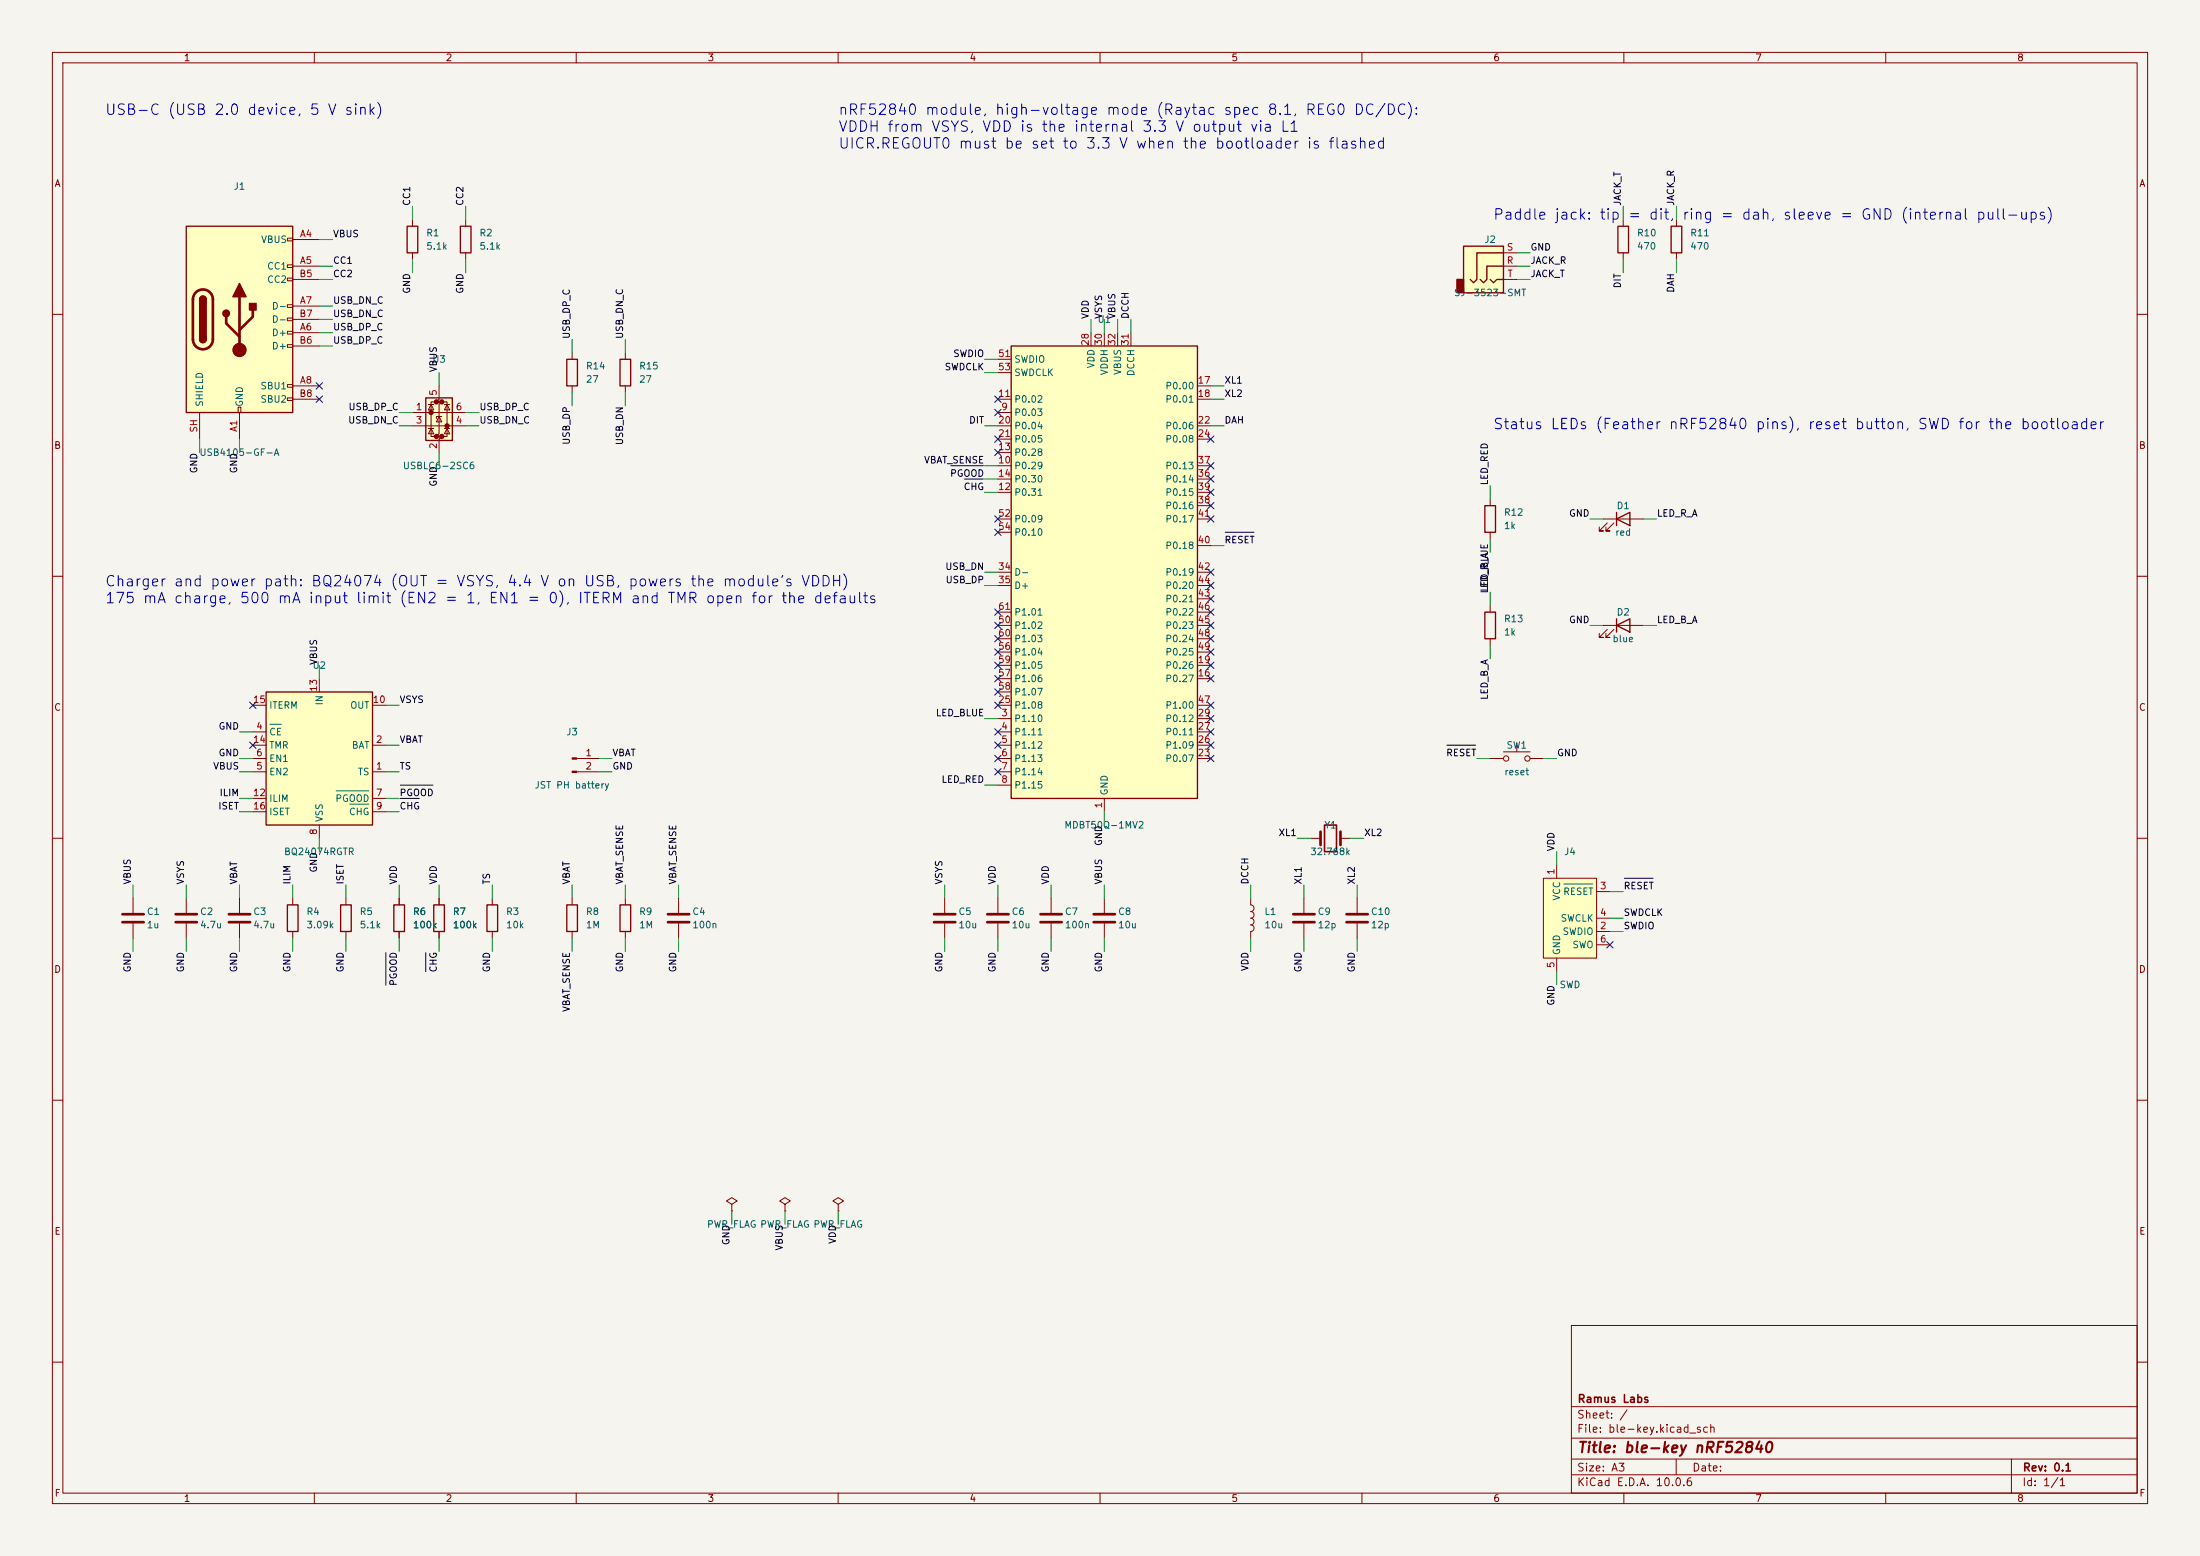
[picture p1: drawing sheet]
<svg xmlns="http://www.w3.org/2000/svg" width="420mm" height="297mm" viewBox="0 0 420 297" stroke-linecap="round" stroke-linejoin="round" font-family="sans-serif">
<path d="M0 0h420v297h-420z" fill="#f5f4ef" stroke="#f5f4ef" stroke-width=".19"/>
<g fill="none" stroke="#840000" stroke-width=".19">
<path d="M10 10h400v277h-400zM12 12h396v273h-396zM60 10v2M110 10v2M160 10v2M210 10v2M260 10v2M310 10v2M360 10v2M10 60h2M408 60h2M10 110h2"/>
<path d="M408 110h2M10 160h2M408 160h2M35.6 171.5v2.7M35.6 176.3v2.8M45.7 171.5v2.7M45.7 176.3v2.8M210.8 171.5v2.7M210.8 176.3v2.8M10 210h2M408 210h2M300 253h108v32h-108z"/>
<path d="M10 260h2M300 278.5h108M300 274.5h108M300 268.5h108M320 278.5v3M384 278.5v6.5M408 260h2M60 285v2M110 285v2M160 285v2M210 285v2M260 285v2"/>
<path d="M300 281.5h108M310 285v2M360 285v2"/>
</g>
<path d="M33.5 174.5h4.1M33.5 176h4.1M43.7 174.5h4.1M43.7 176h4.1M208.8 174.5h4.1M208.8 176h4.1" fill="none" stroke="#840000" stroke-width=".51"/>
<path d="M193 66h35.6v86.4h-35.6z" fill="#ffffc2"/>
<path d="M193 66h35.6v86.4h-35.6zM283.5 96.5h2v5.1h-2zM283.5 116.8h2v5.1h-2z" fill="none" stroke="#840000" stroke-width=".25"/>
<g fill="none" stroke="#840000" stroke-width=".19">
<path d="M190.5 78.7h2.5M190.5 76.2h2.5M190.5 68.6h2.5M190.5 71.1h2.5M208.3 63.5v2.5M210.8 63.5v2.5M213.4 63.5v2.5M215.9 63.5v2.5M228.6 76.2h2.5M228.6 73.7h2.5M190.5 88.9h2.5M190.5 94h2.5"/>
<path d="M190.5 86.4h2.5M190.5 91.4h2.5M190.5 81.3h2.5M190.5 83.8h2.5M190.5 99.1h2.5M228.6 88.9h2.5M228.6 94h2.5M228.6 91.4h2.5M228.6 81.3h2.5M228.6 83.8h2.5M228.6 96.5h2.5M228.6 99.1h2.5"/>
<path d="M284.5 95.3v1.2M190.5 109.2h2.5M190.5 111.8h2.5M190.5 119.4h2.5M190.5 116.8h2.5M190.5 101.6h2.5M228.6 109.2h2.5M228.6 111.8h2.5M228.6 104.1h2.5M228.6 114.3h2.5M228.6 119.4h2.5M228.6 116.8h2.5"/>
<path d="M284.5 101.6v1.3M284.5 115.6v1.2M190.5 137.2h2.5M190.5 139.7h2.5M190.5 129.5h2.5M190.5 127h2.5M190.5 134.6h2.5M190.5 121.9h2.5M190.5 124.5h2.5M190.5 132.1h2.5M228.6 137.2h2.5M228.6 139.7h2.5"/>
<path d="M228.6 129.5h2.5M228.6 127h2.5M228.6 134.6h2.5M228.6 121.9h2.5M228.6 124.5h2.5M284.5 121.9v1.3M190.5 142.2h2.5M190.5 144.8h2.5M190.5 147.3h2.5M190.5 149.9h2.5M210.8 152.4v2.5M228.6 142.2h2.5"/>
<path d="M228.6 144.8h2.5M129.5 171.5v2.7M129.5 176.3v2.8M139.7 229.9l1-.7-1-.6-1 .6 1 .7v1.2M139.7 231.1h.1M149.9 229.9l1-.7-1-.6-1.1 .6 1.1 .7v1.2M149.9 231.1h.1M160 229.9l1-.7-1-.6-1 .6 1 .7v1.2M160 231.1h.1"/>
</g>
<path d="M127.5 174.5h4.1M127.5 176h4.1" fill="none" stroke="#840000" stroke-width=".51"/>
<path d="M35.6 43.2h20.3v35.5h-20.3z" fill="#ffffc2"/>
<g fill="none" stroke="#840000" stroke-width=".19">
<path d="M54.9 45.5h1v.5h-1zM54.9 50.5h1v.6h-1zM54.9 53.1h1v.5h-1zM54.9 58.2h1v.5h-1zM55.9 45.7h5.1M55.9 50.8h5.1M55.9 58.4h5.1M55.9 53.3h5.1M38.1 78.7v5.1M45.5 77.7h.5v1h-.5zM45.7 78.7v5.1M54.9 60.7h1v.5h-1z"/>
<path d="M54.9 63.2h1v.6h-1zM54.9 65.8h1v.5h-1zM54.9 73.4h1v.5h-1zM54.9 75.9h1v.6h-1zM55.9 63.5h5.1M55.9 73.7h5.1M55.9 66h5.1M55.9 61h5.1M55.9 76.2h5.1M306.1 99.1h7.6M306.8 99.8l-1.5 1.5h.8h-.8v-.7M308.1 99.8l-1.5 1.5h.7h-.7v-.7"/>
<path d="M306.1 119.4h7.6M306.8 120.1l-1.5 1.6h.8h-.8v-.8M308.1 120.1l-1.5 1.6h.7h-.7v-.8M83.8 171.5v1.2M83.8 177.8v1.3M94 171.5v1.2M94 177.8v1.3M109.2 171.5v1.2M109.2 177.8v1.3M119.4 171.5v1.2M119.4 177.8v1.3M238.8 171.5v1.2a.64 .64 0 0 1 .6 .7 .64 .64 0 0 1-.6 .6 .64 .64 0 0 1 .6 .6 .64 .64 0 0 1-.6 .7 .64 .64 0 0 1 .6 .6 .64 .64 0 0 1-.6 .6 .64 .64 0 0 1 .6 .7 .64 .64 0 0 1-.6 .6"/>
<path d="M238.8 177.8v1.3M248.9 171.5v2.7M248.9 176.3v2.8M250.2 160h1.9M255.9 160h1.9"/>
</g>
<path d="M35.6 43.2h20.3v35.5h-20.3zM38.1 57.2a.64 .64 0 0 1 .6-.7 .64 .64 0 0 1 .7 .7M38.1 64.8a.64 .64 0 0 0 .6 .6 .64 .64 0 0 0 .7-.6M308.6 99.1l2.5-1.3v2.5zM308.6 97.8v2.5M308.6 119.4l2.5-1.3v2.6zM308.6 118.1v2.6M82.8 172.7h2v5.1h-2zM93 172.7h2v5.1h-2zM108.2 172.7h2v5.1h-2zM118.4 172.7h2v5.1h-2z" fill="none" stroke="#840000" stroke-width=".25"/>
<path d="M37.4 55.8a1.9 1.9 0 0 1 2.1-.4 1.9 1.9 0 0 1 1.1 1.8v7.6a1.91 1.91 0 0 1-1.9 1.9 1.91 1.91 0 0 1-1.9-1.9v-7.8l.2-.6zM45.7 56.6v10.2M48.3 59.2v1.3l-2.6 2.5M43.2 60.5v1.2l2.5 2.6M252.1 158.8v2.5M255.9 158.8v2.5M246.9 174.5h4.1M246.9 176h4.1" fill="none" stroke="#840000" stroke-width=".51"/>
<g fill="#840000" stroke="#840000" stroke-width=".25">
<path d="M38.1 57.2h1.3v7.6h-1.3z"/>
<path d="M38.3 56.7a.64 .64 0 0 1 .7-.1 .64 .64 0 0 1 .4 .6h-1.3z"/>
<path d="M38.1 64.8h1.3a.64 .64 0 0 1-.7 .6 .64 .64 0 0 1-.6-.6z"/>
<path d="M45.7 54.1l1.3 2.5h-2.6z"/>
<path d="M47.6 57.9h1.3v1.3h-1.3z"/>
<circle cx="43.2" cy="59.8" r=".63"/>
</g>
<circle cx="45.7" cy="66.8" r="1.27" fill="#840000" stroke="#840000" stroke-width=".19"/>
<path d="M252.9 157.5h2.2v5.1h-2.2z" fill="none" stroke="#840000" stroke-width=".3"/>
<path d="M81.3 75.9h5.1v8.2h-5.1z" fill="#ffffc2"/>
<g fill="#840000" stroke="#840000" stroke-width=".51">
<circle cx="82.3" cy="78.7" r=".25"/>
<circle cx="83.3" cy="76.7" r=".25"/>
<circle cx="83.3" cy="83.3" r=".25"/>
<circle cx="84.3" cy="76.7" r=".25"/>
<circle cx="84.3" cy="83.3" r=".25"/>
<circle cx="85.3" cy="81.3" r=".25"/>
</g>
<g fill="none" stroke="#840000" stroke-width=".19">
<path d="M78.7 41.9v1.3M78.7 48.3v1.2M88.9 41.9v1.3M88.9 48.3v1.2M320 41.9v1.3M320 48.3v1.2M78.7 78.7h10.2M81.8 77.2h1M82.3 77.2l.5 1h-1zM83.3 76.7h-1v6.6h1M83.8 73.7v2.5l-.5 .5h1l-.5 .5v5.6l-.5 .5h1l-.5 .5v2.6M83.8 79.5l.5 1h-1z"/>
<path d="M84.3 79.5h-1v.4M84.3 76.7h1v6.6h-1M84.8 77.2h1.1M85.3 77.2l.6 1h-1.1zM78.7 81.3h10.2M81.8 81.8h1M82.3 81.8l.5 1h-1zM84.8 81.8h1.1M85.3 81.8l.6 1h-1.1zM284.5 144.8h2.5M287 143.5h5.1M289.6 141.7v1.8"/>
<path d="M292.1 144.8h2.5M55.9 171.5v1.2M55.9 177.8v1.3M66 171.5v1.2M66 177.8v1.3M76.2 171.5v1.2M76.2 177.8v1.3M259.1 171.5v2.7M259.1 176.3v2.8"/>
<circle cx="287.5" cy="144.8" r=".51"/>
<circle cx="291.6" cy="144.8" r=".51"/>
</g>
<path d="M77.7 43.2h2.1v5.1h-2.1zM87.9 43.2h2v5.1h-2zM319 43.2h2.1v5.1h-2.1zM81.3 75.9h5.1v8.2h-5.1zM54.9 172.7h2v5.1h-2zM65 172.7h2.1v5.1h-2.1zM75.2 172.7h2v5.1h-2z" fill="none" stroke="#840000" stroke-width=".25"/>
<path d="M257 174.5h4.1M257 176h4.1" fill="none" stroke="#840000" stroke-width=".51"/>
<path d="M50.8 132.1h20.3v25.4h-20.3z" fill="#ffffc2"/>
<path d="M308.9 43.2h2v5.1h-2zM50.8 132.1h20.3v25.4h-20.3z" fill="none" stroke="#840000" stroke-width=".25"/>
<g fill="none" stroke="#840000" stroke-width=".19">
<path d="M309.9 41.9v1.3M309.9 48.3v1.2M48.3 139.7h2.5M48.3 134.6h2.5M61 129.5v2.6M71.1 134.6h2.6M48.3 147.3h2.5M48.3 142.2h2.5M48.3 144.8h2.5M48.3 152.4h2.5M48.3 154.9h2.5M61 157.5v2.5"/>
<path d="M71.1 147.3h2.6M71.1 142.2h2.6M71.1 152.4h2.6M71.1 154.9h2.6"/>
</g>
<path d="M51.5 138.3h2.2M64.2 151h6.2M66.8 153.5h3.6" fill="none" stroke="#006464" stroke-width=".19"/>
<path d="M294.6 167.6h10.2v15.3h-10.2z" fill="#ffffc2"/>
<path d="M294.6 167.6h10.2v15.3h-10.2zM297.2 165.1v2.5M304.8 177.8h2.5M304.8 170.2h2.5M304.8 175.3h2.5M297.2 182.9v2.5M304.8 180.3h2.5" fill="none" stroke="#840000" stroke-width=".19"/>
<path d="M298.6 168.7h5.5" fill="none" stroke="#006464" stroke-width=".19"/>
<path d="M279.4 47h7.6v8.9h-7.6z" fill="#ffffc2"/>
<path d="M278.1 53.3h1.3v2.6h-1.3z" fill="#840000" stroke="#840000" stroke-width=".25"/>
<path d="M279.4 47h7.6v8.9h-7.6zM284.5 53.3l.6 .7 .6-.7h1.3M287 50.8h-3.2v2.5l-.6 .7-.6-.7M287 48.3h-5.1v5l-.6 .7-.6-.7M108.2 68.6h2v5.1h-2zM118.4 68.6h2v5.1h-2z" fill="none" stroke="#840000" stroke-width=".25"/>
<g fill="none" stroke="#840000" stroke-width=".19">
<path d="M287 50.8h2.6M287 48.3h2.6M287 53.3h2.6M109.2 67.3v1.3M109.2 73.7v1.2M119.4 67.3v1.3M119.4 73.7v1.2M110.1 144.8h4.2M110.1 147.3h4.2M25.4 171.5v2.7M25.4 176.3v2.8M76.2 171.5v1.2"/>
<path d="M76.2 177.8v1.3M83.8 171.5v1.2M83.8 177.8v1.3M180.3 171.5v2.7M180.3 176.3v2.8M190.5 171.5v2.7M190.5 176.3v2.8M200.7 171.5v2.7M200.7 176.3v2.8"/>
</g>
<path d="M23.4 174.5h4M23.4 176h4M178.3 174.5h4.1M178.3 176h4.1M188.5 174.5h4M188.5 176h4M198.6 174.5h4.1M198.6 176h4.1" fill="none" stroke="#840000" stroke-width=".51"/>
<g fill="#840000" stroke="#840000" stroke-width=".19">
<path d="M109.2 144.7h.9v.2h-.9z"/>
<path d="M109.2 147.2h.9v.2h-.9z"/>
</g>
<path d="M181.5 88.9h6.2M184.1 91.4h3.6M233.9 101.6h5.5M76.4 149.9h6.2M76.4 152.4h3.6M276.2 142.2h5.5M310.1 167.6h5.5M73.7 181.8v6.3M81.3 181.8v3.7" fill="none" stroke="#0f0f0f" stroke-width=".19"/>
<g fill="none" stroke="#009600" stroke-width=".19">
<path d="M78.7 39.4v2.5M88.9 39.4v2.5M309.9 39.4v2.5M320 39.4v2.5M61 45.7h2.5M61 50.8h2.5M61 58.4h2.5M61 53.3h2.5M78.7 49.5v2.6M88.9 49.5v2.6M289.6 50.8h2.5M289.6 53.3h2.5"/>
<path d="M289.6 48.3h2.5M309.9 49.5v2.6M320 49.5v2.6M61 63.5h2.5M61 61h2.5M61 66h2.5M76.2 78.7h2.5M83.8 71.1v2.6M88.9 78.7h2.5M109.2 64.8v2.5M109.2 74.9v2.6M119.4 64.8v2.5"/>
<path d="M119.4 74.9v2.6M188 68.6h2.5M188 71.1h2.5M208.3 61v2.5M210.8 61v2.5M213.4 61v2.5M215.9 61v2.5M231.1 73.7h2.6M231.1 76.2h2.6M38.1 83.8v2.6M45.7 83.8v2.6M76.2 81.3h2.5"/>
<path d="M83.8 86.4v2.5M88.9 81.3h2.5M188 81.3h2.5M188 88.9h2.5M188 94h2.5M188 91.4h2.5M231.1 81.3h2.6M284.5 92.7v2.6M303.5 99.1h2.6M313.7 99.1h2.5M188 109.2h2.5M188 111.8h2.5"/>
<path d="M231.1 104.1h2.6M284.5 102.9v2.5M284.5 113v2.6M303.5 119.4h2.6M313.7 119.4h2.5M45.7 139.7h2.6M61 127v2.5M73.7 134.6h2.5M188 137.2h2.5M284.5 123.2v2.5M45.7 147.3h2.6M45.7 144.8h2.6"/>
<path d="M45.7 152.4h2.6M45.7 154.9h2.6M73.7 147.3h2.5M73.7 142.2h2.5M73.7 152.4h2.5M73.7 154.9h2.5M114.3 147.3h2.5M114.3 144.8h2.5M188 149.9h2.5M210.8 154.9v2.6M281.9 144.8h2.6M294.6 144.8h2.6"/>
<path d="M25.4 168.9v2.6M25.4 179.1v2.5M35.6 168.9v2.6M35.6 179.1v2.5M45.7 168.9v2.6M45.7 179.1v2.5M55.9 168.9v2.6M55.9 179.1v2.5M61 160v2.6M66 168.9v2.6M66 179.1v2.5M76.2 168.9v2.6"/>
<path d="M76.2 179.1v2.5M83.8 168.9v2.6M83.8 179.1v2.5M94 168.9v2.6M94 179.1v2.5M109.2 168.9v2.6M109.2 179.1v2.5M119.4 168.9v2.6M119.4 179.1v2.5M129.5 168.9v2.6M129.5 179.1v2.5M180.3 168.9v2.6"/>
<path d="M180.3 179.1v2.5M190.5 168.9v2.6M190.5 179.1v2.5M200.7 168.9v2.6M200.7 179.1v2.5M210.8 168.9v2.6M210.8 179.1v2.5M238.8 168.9v2.6M238.8 179.1v2.5M247.6 160h2.6M248.9 168.9v2.6M248.9 179.1v2.5"/>
<path d="M257.8 160h2.5M259.1 168.9v2.6M259.1 179.1v2.5M297.2 162.6v2.5M307.3 170.2h2.6M307.3 177.8h2.6M307.3 175.3h2.6M297.2 185.4v2.6M139.7 231.1v2.6M149.9 231.1v2.6M160 231.1v2.6"/>
</g>
<g fill="none" stroke="#000084" stroke-width=".19">
<path d="M60.4 73.1l1.2 1.2M60.4 75.6l1.2 1.2M61.6 73.1l-1.2 1.2M61.6 75.6l-1.2 1.2M189.9 75.6l1.2 1.2M189.9 78.1l1.2 1.2M191.1 75.6l-1.2 1.2M191.1 78.1l-1.2 1.2M189.9 98.5l1.2 1.2M189.9 83.2l1.2 1.2M189.9 85.8l1.2 1.2M191.1 98.5l-1.2 1.2"/>
<path d="M191.1 83.2l-1.2 1.2M191.1 85.8l-1.2 1.2M230.5 98.5l1.2 1.2M230.5 93.4l1.2 1.2M230.5 95.9l1.2 1.2M230.5 88.3l1.2 1.2M230.5 90.8l1.2 1.2M230.5 83.2l1.2 1.2M231.7 93.4l-1.2 1.2M231.7 98.5l-1.2 1.2M231.7 95.9l-1.2 1.2M231.7 88.3l-1.2 1.2"/>
<path d="M231.7 90.8l-1.2 1.2M231.7 83.2l-1.2 1.2M189.9 101l1.2 1.2M189.9 116.2l1.2 1.2M189.9 118.8l1.2 1.2M191.1 101l-1.2 1.2M191.1 116.2l-1.2 1.2M191.1 118.8l-1.2 1.2M230.5 116.2l1.2 1.2M230.5 118.8l1.2 1.2M230.5 111.2l1.2 1.2M230.5 113.7l1.2 1.2"/>
<path d="M230.5 108.6l1.2 1.2M231.7 116.2l-1.2 1.2M231.7 118.8l-1.2 1.2M231.7 111.2l-1.2 1.2M231.7 113.7l-1.2 1.2M231.7 108.6l-1.2 1.2M47.7 134l1.2 1.2M48.9 134l-1.2 1.2M189.9 134l1.2 1.2M189.9 139.1l1.2 1.2M189.9 121.3l1.2 1.2M189.9 126.4l1.2 1.2"/>
<path d="M189.9 123.9l1.2 1.2M189.9 131.5l1.2 1.2M189.9 128.9l1.2 1.2M191.1 134l-1.2 1.2M191.1 139.1l-1.2 1.2M191.1 128.9l-1.2 1.2M191.1 131.5l-1.2 1.2M191.1 123.9l-1.2 1.2M191.1 121.3l-1.2 1.2M191.1 126.4l-1.2 1.2M230.5 136.6l1.2 1.2M230.5 139.1l1.2 1.2"/>
<path d="M230.5 123.9l1.2 1.2M230.5 121.3l1.2 1.2M230.5 126.4l1.2 1.2M230.5 128.9l1.2 1.2M230.5 134l1.2 1.2M231.7 136.6l-1.2 1.2M231.7 139.1l-1.2 1.2M231.7 123.9l-1.2 1.2M231.7 121.3l-1.2 1.2M231.7 126.4l-1.2 1.2M231.7 128.9l-1.2 1.2M231.7 134l-1.2 1.2"/>
<path d="M47.7 141.6l1.2 1.2M48.9 141.6l-1.2 1.2M189.9 146.7l1.2 1.2M189.9 141.6l1.2 1.2M189.9 144.2l1.2 1.2M191.1 146.7l-1.2 1.2M191.1 141.6l-1.2 1.2M191.1 144.2l-1.2 1.2M230.5 141.6l1.2 1.2M230.5 144.2l1.2 1.2M231.7 141.6l-1.2 1.2M231.7 144.2l-1.2 1.2"/>
<path d="M306.7 179.7l1.2 1.2M307.9 179.7l-1.2 1.2"/>
</g>
<g font-size="2" fill="#0000c2">
<text x="19.9" y="22.4">USB-C (USB 2.0 device, 5 V sink)</text>
<text x="159.9" y="22.4">nRF52840 module, high-voltage mode (Raytac spec 8.1, REG0 DC/DC):</text>
<text x="159.9" y="25.7">VDDH from VSYS, VDD is the internal 3.3 V output via L1</text>
<text x="159.9" y="28.9">UICR.REGOUT0 must be set to 3.3 V when the bootloader is flashed</text>
<text x="284.9" y="42.4">Paddle jack: tip = dit, ring = dah, sleeve = GND (internal pull-ups)</text>
<text x="284.9" y="82.4">Status LEDs (Feather nRF52840 pins), reset button, SWD for the bootloader</text>
<text x="19.9" y="112.4">Charger and power path: BQ24074 (OUT = VSYS, 4.4 V on USB, powers the module's VDDH)</text>
<text x="19.9" y="115.7">175 mA charge, 500 mA input limit (EN2 = 1, EN1 = 0), ITERM and TMR open for the defaults</text>
</g>
<text font-size="2" fill="#840000" x="301" y="277.8">Title: ble-key nRF52840</text>
<g font-size="1.5" fill="#840000">
<text x="301" y="268.1">Ramus Labs</text>
<text x="300.9" y="273.8">File: ble-key.kicad_sch</text>
<text x="300.9" y="271.1">Sheet: /</text>
<text x="300.9" y="281.2">Size: A3</text>
<text x="322.9" y="281.2">Date:</text>
<text x="386" y="281.2">Rev: 0.1</text>
<text x="300.9" y="284">KiCad E.D.A. 10.0.6</text>
<text x="385.9" y="284">Id: 1/1</text>
</g>
<g font-size="1.3" fill="#840000">
<text x="35" y="12">1</text>
<text x="85" y="12">2</text>
<text x="135" y="12">3</text>
<text x="185" y="12">4</text>
<text x="235" y="12">5</text>
<text x="285" y="12">6</text>
<text x="335" y="12">7</text>
<text x="385" y="12">8</text>
<text x="10.3" y="36">A</text>
<text x="408.3" y="36">A</text>
<text x="10.2" y="86">B</text>
<text x="408.2" y="86">B</text>
<text x="10.2" y="136">C</text>
<text x="408.2" y="136">C</text>
<text x="10.2" y="186">D</text>
<text x="408.2" y="186">D</text>
<text x="10.3" y="236">E</text>
<text x="408.3" y="236">E</text>
<text x="10.3" y="286">F</text>
<text x="35" y="287">1</text>
<text x="85" y="287">2</text>
<text x="135" y="287">3</text>
<text x="185" y="287">4</text>
<text x="235" y="287">5</text>
<text x="285" y="287">6</text>
<text x="335" y="287">7</text>
<text x="385" y="287">8</text>
<text x="408.3" y="286">F</text>
</g>
<g font-size="1.3" fill="#006464">
<text x="44.5" y="36.5">J1</text>
<text x="49.7" y="46.7">VBUS</text>
<text x="81.3" y="45.4">R1</text>
<text x="81.3" y="48">5.1k</text>
<text x="91.4" y="45.4">R2</text>
<text x="91.4" y="48">5.1k</text>
<text x="283.3" y="46.7">J2</text>
<text x="312.4" y="45.4">R10</text>
<text x="312.4" y="48">470</text>
<text x="322.6" y="45.4">R11</text>
<text x="322.6" y="48">470</text>
<text x="50.9" y="51.8">CC1</text>
<text x="50.9" y="54.3">CC2</text>
<text x="51.8" y="59.4">D-</text>
<text x="277.5" y="56.8">SJ-3523-SMT</text>
<text x="51.8" y="64.5">D+</text>
<text x="51.8" y="61.9">D-</text>
<text x="209.4" y="61.9">U1</text>
<text x="51.8" y="67">D+</text>
<text x="82.4" y="69.5">U3</text>
<text x="111.7" y="70.8">R14</text>
<text x="121.9" y="70.8">R15</text>
<text x="193.5" y="69.5">SWDIO</text>
<text x="209.2" y="70.4" transform="rotate(-90 209.2 70.4)">VDD</text>
<text x="211.8" y="71.7" transform="rotate(-90 211.8 71.7)">VDDH</text>
<text x="214.3" y="71.7" transform="rotate(-90 214.3 71.7)">VBUS</text>
<text x="216.9" y="71.9" transform="rotate(-90 216.9 71.9)">DCCH</text>
<text x="39.1" y="77.8" transform="rotate(-90 39.1 77.8)">SHIELD</text>
<text x="46.7" y="77.8" transform="rotate(-90 46.7 77.8)">GND</text>
<text x="49.6" y="74.6">SBU1</text>
<text x="49.6" y="77.2">SBU2</text>
<text x="111.7" y="73.4">27</text>
<text x="121.9" y="73.4">27</text>
<text x="193.5" y="77.2">P0.02</text>
<text x="193.5" y="72.1">SWDCLK</text>
<text x="222.4" y="74.6">P0.00</text>
<text x="222.4" y="77.2">P0.01</text>
<text x="193.5" y="79.7">P0.03</text>
<text x="193.5" y="82.2">P0.04</text>
<text x="222.4" y="82.2">P0.06</text>
<text x="38" y="87.3">USB4105-GF-A</text>
<text x="76.8" y="89.9">USBLC6-2SC6</text>
<text x="193.5" y="89.9">P0.29</text>
<text x="193.5" y="87.3">P0.28</text>
<text x="193.5" y="84.8">P0.05</text>
<text x="222.4" y="84.8">P0.08</text>
<text x="222.4" y="89.9">P0.13</text>
<text x="193.5" y="94.9">P0.31</text>
<text x="193.5" y="92.4">P0.30</text>
<text x="222.4" y="92.4">P0.14</text>
<text x="222.4" y="94.9">P0.15</text>
<text x="193.5" y="100">P0.09</text>
<text x="222.4" y="97.5">P0.16</text>
<text x="222.4" y="100">P0.17</text>
<text x="287" y="98.8">R12</text>
<text x="287" y="101.3">1k</text>
<text x="308.5" y="97.5">D1</text>
<text x="193.5" y="102.6">P0.10</text>
<text x="222.4" y="105.1">P0.18</text>
<text x="308.2" y="102.6">red</text>
<text x="193.5" y="110.2">D-</text>
<text x="193.5" y="112.7">D+</text>
<text x="222.4" y="110.2">P0.19</text>
<text x="222.4" y="112.7">P0.20</text>
<text x="193.5" y="117.8">P1.01</text>
<text x="222.4" y="115.3">P0.21</text>
<text x="222.4" y="117.8">P0.22</text>
<text x="287" y="119.1">R13</text>
<text x="308.5" y="117.8">D2</text>
<text x="193.5" y="120.3">P1.02</text>
<text x="193.5" y="125.4">P1.04</text>
<text x="193.5" y="122.9">P1.03</text>
<text x="222.4" y="120.3">P0.23</text>
<text x="222.4" y="122.9">P0.24</text>
<text x="222.4" y="125.4">P0.25</text>
<text x="287" y="121.6">1k</text>
<text x="307.7" y="122.9">blue</text>
<text x="59.6" y="128">U2</text>
<text x="193.5" y="130.5">P1.06</text>
<text x="193.5" y="128">P1.05</text>
<text x="222.4" y="130.5">P0.27</text>
<text x="222.4" y="128">P0.26</text>
<text x="51.3" y="135.6">ITERM</text>
<text x="61.9" y="134.8" transform="rotate(-90 61.9 134.8)">IN</text>
<text x="66.8" y="135.6">OUT</text>
<text x="193.5" y="135.6">P1.08</text>
<text x="193.5" y="133">P1.07</text>
<text x="222.4" y="135.6">P1.00</text>
<text x="51.3" y="140.7">CE</text>
<text x="51.3" y="143.2">TMR</text>
<text x="67.1" y="143.2">BAT</text>
<text x="108" y="140.7">J3</text>
<text x="193.5" y="138.1">P1.10</text>
<text x="193.5" y="140.7">P1.11</text>
<text x="193.5" y="143.2">P1.12</text>
<text x="222.4" y="143.2">P1.09</text>
<text x="222.4" y="140.7">P0.11</text>
<text x="222.4" y="138.1">P0.12</text>
<text x="287.5" y="143.2">SW1</text>
<text x="51.3" y="148.3">EN2</text>
<text x="51.3" y="145.7">EN1</text>
<text x="68.2" y="148.3">TS</text>
<text x="193.5" y="145.7">P1.13</text>
<text x="193.5" y="148.3">P1.14</text>
<text x="222.4" y="145.7">P0.07</text>
<text x="287.1" y="148.3">reset</text>
<text x="51.3" y="153.4">ILIM</text>
<text x="51.3" y="155.9">ISET</text>
<text x="63.9" y="153.4">PGOOD</text>
<text x="66.5" y="155.9">CHG</text>
<text x="102" y="150.8">JST PH battery</text>
<text x="193.5" y="150.8">P1.15</text>
<text x="211.8" y="151.9" transform="rotate(-90 211.8 151.9)">GND</text>
<text x="61.9" y="157" transform="rotate(-90 61.9 157)">VSS</text>
<text x="203.1" y="158.4">MDBT50Q-1MV2</text>
<text x="252.7" y="158.4">Y1</text>
<text x="54.1" y="163.5">BQ24074RGTR</text>
<text x="250" y="163.5">32.768k</text>
<text x="298.5" y="163.5">J4</text>
<text x="298.1" y="172" transform="rotate(-90 298.1 172)">VCC</text>
<text x="298.3" y="171.1">RESET</text>
<text x="27.9" y="175">C1</text>
<text x="27.9" y="177.5">1u</text>
<text x="38.1" y="175">C2</text>
<text x="38.1" y="177.5">4.7u</text>
<text x="48.2" y="175">C3</text>
<text x="48.2" y="177.5">4.7u</text>
<text x="58.4" y="175">R4</text>
<text x="58.4" y="177.5">3.09k</text>
<text x="68.6" y="175">R5</text>
<text x="68.6" y="177.5">5.1k</text>
<text x="78.7" y="175">R6</text>
<text x="78.7" y="177.5">100k</text>
<text x="86.3" y="175">R7</text>
<text x="86.3" y="177.5">100k</text>
<text x="96.5" y="175">R3</text>
<text x="96.5" y="177.5">10k</text>
<text x="111.7" y="175">R8</text>
<text x="111.7" y="177.5">1M</text>
<text x="121.9" y="175">R9</text>
<text x="121.9" y="177.5">1M</text>
<text x="132.1" y="175">C4</text>
<text x="132.1" y="177.5">100n</text>
<text x="182.9" y="175">C5</text>
<text x="182.9" y="177.5">10u</text>
<text x="193" y="175">C6</text>
<text x="193" y="177.5">10u</text>
<text x="203.2" y="175">C7</text>
<text x="203.2" y="177.5">100n</text>
<text x="213.3" y="175">C8</text>
<text x="213.3" y="177.5">10u</text>
<text x="241.3" y="175">L1</text>
<text x="241.3" y="177.5">10u</text>
<text x="251.4" y="175">C9</text>
<text x="251.4" y="177.5">12p</text>
<text x="261.6" y="175">C10</text>
<text x="261.6" y="177.5">12p</text>
<text x="297.8" y="176.2">SWCLK</text>
<text x="298.2" y="178.8">SWDIO</text>
<text x="298.1" y="182.4" transform="rotate(-90 298.1 182.4)">GND</text>
<text x="300.1" y="181.3">SWO</text>
<text x="297.6" y="188.9">SWD</text>
<text x="134.9" y="234.6">PWR_FLAG PWR_FLAG PWR_FLAG</text>
</g>
<g font-size="1.3" fill="#0f0f0f">
<text x="78.6" y="39.4" transform="rotate(-90 78.6 39.4)">CC1</text>
<text x="88.8" y="39.4" transform="rotate(-90 88.8 39.4)">CC2</text>
<text x="309.8" y="39.4" transform="rotate(-90 309.8 39.4)">JACK_T</text>
<text x="319.9" y="39.4" transform="rotate(-90 319.9 39.4)">JACK_R</text>
<text x="63.5" y="45.6">VBUS</text>
<text x="63.5" y="53.2">CC2</text>
<text x="63.5" y="50.7">CC1</text>
<text x="292.1" y="50.7">JACK_R</text>
<text x="292.1" y="48.1">GND</text>
<text x="292.1" y="53.2">JACK_T</text>
<text x="63.5" y="58.3">USB_DN_C</text>
<text x="78.6" y="56.2" transform="rotate(-90 78.6 56.2)">GND</text>
<text x="88.8" y="56.2" transform="rotate(-90 88.8 56.2)">GND</text>
<text x="309.8" y="55.1" transform="rotate(-90 309.8 55.1)">DIT</text>
<text x="319.9" y="56" transform="rotate(-90 319.9 56)">DAH</text>
<text x="63.5" y="65.9">USB_DP_C</text>
<text x="63.5" y="60.8">USB_DN_C</text>
<text x="63.5" y="63.4">USB_DP_C</text>
<text x="109.1" y="64.8" transform="rotate(-90 109.1 64.8)">USB_DP_C</text>
<text x="119.3" y="64.8" transform="rotate(-90 119.3 64.8)">USB_DN_C</text>
<text x="208.2" y="61" transform="rotate(-90 208.2 61)">VDD</text>
<text x="210.7" y="61" transform="rotate(-90 210.7 61)">VSYS</text>
<text x="213.2" y="61" transform="rotate(-90 213.2 61)">VBUS</text>
<text x="215.8" y="61" transform="rotate(-90 215.8 61)">DCCH</text>
<text x="83.7" y="71.1" transform="rotate(-90 83.7 71.1)">VBUS</text>
<text x="180.2" y="71">SWDCLK</text>
<text x="181.9" y="68.5">SWDIO</text>
<text x="233.7" y="73.5">XL1</text>
<text x="233.7" y="76.1">XL2</text>
<text x="66.4" y="81.2">USB_DN_C</text>
<text x="66.4" y="78.6">USB_DP_C</text>
<text x="91.4" y="81.2">USB_DN_C</text>
<text x="91.4" y="78.6">USB_DP_C</text>
<text x="184.9" y="81.2">DIT</text>
<text x="233.7" y="81.2">DAH</text>
<text x="109.1" y="85" transform="rotate(-90 109.1 85)">USB_DP</text>
<text x="119.3" y="85.1" transform="rotate(-90 119.3 85.1)">USB_DN</text>
<text x="176.3" y="88.8">VBAT_SENSE</text>
<text x="38" y="90.5" transform="rotate(-90 38 90.5)">GND</text>
<text x="45.6" y="90.5" transform="rotate(-90 45.6 90.5)">GND</text>
<text x="83.7" y="93" transform="rotate(-90 83.7 93)">GND</text>
<text x="181.3" y="91.3">PGOOD</text>
<text x="183.9" y="93.9">CHG</text>
<text x="284.4" y="92.7" transform="rotate(-90 284.4 92.7)">LED_RED</text>
<text x="299.4" y="98.9">GND</text>
<text x="316.2" y="98.9">LED_R_A</text>
<text x="233.7" y="104">RESET</text>
<text x="180.4" y="109.1">USB_DN</text>
<text x="180.4" y="111.6">USB_DP</text>
<text x="284.4" y="113.4" transform="rotate(-90 284.4 113.4)">LED_R_A</text>
<text x="284.4" y="113.1" transform="rotate(-90 284.4 113.1)">LED_BLUE</text>
<text x="299.4" y="119.3">GND</text>
<text x="316.2" y="119.3">LED_B_A</text>
<text x="60.8" y="127" transform="rotate(-90 60.8 127)">VBUS</text>
<text x="76.2" y="134.5">VSYS</text>
<text x="178.5" y="137">LED_BLUE</text>
<text x="284.4" y="133.7" transform="rotate(-90 284.4 133.7)">LED_B_A</text>
<text x="41.6" y="139.6">GND</text>
<text x="76.2" y="142.1">VBAT</text>
<text x="40.6" y="147.2">VBUS</text>
<text x="41.6" y="144.7">GND</text>
<text x="76.2" y="147.2">TS</text>
<text x="116.8" y="147.2">GND</text>
<text x="116.8" y="144.7">VBAT</text>
<text x="179.6" y="149.7">LED_RED</text>
<text x="276" y="144.7">RESET</text>
<text x="297.2" y="144.7">GND</text>
<text x="41.6" y="154.8">ISET</text>
<text x="41.8" y="152.3">ILIM</text>
<text x="76.2" y="152.3">PGOOD</text>
<text x="76.2" y="154.8">CHG</text>
<text x="210.7" y="161.6" transform="rotate(-90 210.7 161.6)">GND</text>
<text x="244" y="159.9">XL1</text>
<text x="260.3" y="159.9">XL2</text>
<text x="60.8" y="166.7" transform="rotate(-90 60.8 166.7)">GND</text>
<text x="297.1" y="162.6" transform="rotate(-90 297.1 162.6)">VDD</text>
<text x="25.3" y="168.9" transform="rotate(-90 25.3 168.9)">VBUS</text>
<text x="35.4" y="168.9" transform="rotate(-90 35.4 168.9)">VSYS</text>
<text x="45.6" y="168.9" transform="rotate(-90 45.6 168.9)">VBAT</text>
<text x="55.8" y="168.9" transform="rotate(-90 55.8 168.9)">ILIM</text>
<text x="65.9" y="168.9" transform="rotate(-90 65.9 168.9)">ISET</text>
<text x="76.1" y="168.9" transform="rotate(-90 76.1 168.9)">VDD</text>
<text x="83.7" y="168.9" transform="rotate(-90 83.7 168.9)">VDD</text>
<text x="93.9" y="168.9" transform="rotate(-90 93.9 168.9)">TS</text>
<text x="109.1" y="168.9" transform="rotate(-90 109.1 168.9)">VBAT</text>
<text x="119.3" y="168.9" transform="rotate(-90 119.3 168.9)">VBAT_SENSE</text>
<text x="129.4" y="168.9" transform="rotate(-90 129.4 168.9)">VBAT_SENSE</text>
<text x="180.2" y="168.9" transform="rotate(-90 180.2 168.9)">VSYS</text>
<text x="190.4" y="168.9" transform="rotate(-90 190.4 168.9)">VDD</text>
<text x="200.5" y="168.9" transform="rotate(-90 200.5 168.9)">VDD</text>
<text x="210.7" y="168.9" transform="rotate(-90 210.7 168.9)">VBUS</text>
<text x="238.6" y="168.9" transform="rotate(-90 238.6 168.9)">DCCH</text>
<text x="248.8" y="168.9" transform="rotate(-90 248.8 168.9)">XL1</text>
<text x="259" y="168.9" transform="rotate(-90 259 168.9)">XL2</text>
<text x="309.9" y="170.1">RESET</text>
<text x="309.9" y="177.7">SWDIO</text>
<text x="309.9" y="175.1">SWDCLK</text>
<text x="25.3" y="185.7" transform="rotate(-90 25.3 185.7)">GND</text>
<text x="35.4" y="185.7" transform="rotate(-90 35.4 185.7)">GND</text>
<text x="45.6" y="185.7" transform="rotate(-90 45.6 185.7)">GND</text>
<text x="55.8" y="185.7" transform="rotate(-90 55.8 185.7)">GND</text>
<text x="65.9" y="185.7" transform="rotate(-90 65.9 185.7)">GND</text>
<text x="83.7" y="185.7" transform="rotate(-90 83.7 185.7)">CHG</text>
<text x="93.9" y="185.7" transform="rotate(-90 93.9 185.7)">GND</text>
<text x="119.3" y="185.7" transform="rotate(-90 119.3 185.7)">GND</text>
<text x="129.4" y="185.7" transform="rotate(-90 129.4 185.7)">GND</text>
<text x="180.2" y="185.7" transform="rotate(-90 180.2 185.7)">GND</text>
<text x="190.4" y="185.7" transform="rotate(-90 190.4 185.7)">GND</text>
<text x="200.5" y="185.7" transform="rotate(-90 200.5 185.7)">GND</text>
<text x="210.7" y="185.7" transform="rotate(-90 210.7 185.7)">GND</text>
<text x="238.6" y="185.5" transform="rotate(-90 238.6 185.5)">VDD</text>
<text x="248.8" y="185.7" transform="rotate(-90 248.8 185.7)">GND</text>
<text x="259" y="185.7" transform="rotate(-90 259 185.7)">GND</text>
<text x="76.1" y="188.3" transform="rotate(-90 76.1 188.3)">PGOOD</text>
<text x="109.1" y="193.3" transform="rotate(-90 109.1 193.3)">VBAT_SENSE</text>
<text x="297.1" y="192.1" transform="rotate(-90 297.1 192.1)">GND</text>
<text x="139.6" y="237.8" transform="rotate(-90 139.6 237.8)">GND</text>
<text x="149.7" y="238.8" transform="rotate(-90 149.7 238.8)">VBUS</text>
<text x="159.9" y="237.5" transform="rotate(-90 159.9 237.5)">VDD</text>
</g>
<g font-size="1.3" fill="#a90000">
<text x="57.1" y="45.6">A4</text>
<text x="57.1" y="53.2">B5</text>
<text x="57.1" y="50.7">A5</text>
<text x="287.5" y="50.7">R</text>
<text x="287.6" y="48.1">S</text>
<text x="287.7" y="53.2">T</text>
<text x="57.1" y="58.3">A7</text>
<text x="57.1" y="65.9">B6</text>
<text x="57.1" y="60.8">B7</text>
<text x="57.1" y="63.4">A6</text>
<text x="190.4" y="68.4">51</text>
<text x="190.4" y="71">53</text>
<text x="208.1" y="66.1" transform="rotate(-90 208.1 66.1)">28</text>
<text x="210.7" y="66.1" transform="rotate(-90 210.7 66.1)">30</text>
<text x="213.2" y="66.1" transform="rotate(-90 213.2 66.1)">32</text>
<text x="215.8" y="66.1" transform="rotate(-90 215.8 66.1)">31</text>
<text x="57.1" y="76.1">B8</text>
<text x="57.1" y="73.5">A8</text>
<text x="83.7" y="75.7" transform="rotate(-90 83.7 75.7)">5</text>
<text x="190.4" y="76.1">11</text>
<text x="228.5" y="73.5">17</text>
<text x="228.5" y="76.1">18</text>
<text x="38" y="82.7" transform="rotate(-90 38 82.7)">SH</text>
<text x="45.6" y="82.6" transform="rotate(-90 45.6 82.6)">A1</text>
<text x="79.3" y="78.6">1</text>
<text x="79.3" y="81.1">3</text>
<text x="86.9" y="81.1">4</text>
<text x="86.9" y="78.6">6</text>
<text x="190.4" y="81.1">20</text>
<text x="190.4" y="83.7">21</text>
<text x="191" y="78.6">9</text>
<text x="228.5" y="81.1">22</text>
<text x="228.5" y="83.7">24</text>
<text x="83.7" y="85.8" transform="rotate(-90 83.7 85.8)">2</text>
<text x="190.4" y="88.8">10</text>
<text x="190.4" y="86.2">13</text>
<text x="228.5" y="88.8">37</text>
<text x="190.4" y="93.8">12</text>
<text x="190.4" y="91.3">14</text>
<text x="228.5" y="91.3">36</text>
<text x="228.5" y="93.8">39</text>
<text x="190.4" y="98.9">52</text>
<text x="190.4" y="101.5">54</text>
<text x="228.5" y="96.4">38</text>
<text x="228.5" y="98.9">41</text>
<text x="228.5" y="104">40</text>
<text x="190.4" y="109.1">34</text>
<text x="190.4" y="111.6">35</text>
<text x="228.5" y="109.1">42</text>
<text x="228.5" y="111.6">44</text>
<text x="190.4" y="119.2">50</text>
<text x="190.4" y="116.7">61</text>
<text x="228.5" y="114.2">43</text>
<text x="228.5" y="119.2">45</text>
<text x="228.5" y="116.7">46</text>
<text x="190.4" y="124.3">56</text>
<text x="190.4" y="121.8">60</text>
<text x="228.5" y="121.8">48</text>
<text x="228.5" y="124.3">49</text>
<text x="190.4" y="129.4">57</text>
<text x="190.4" y="131.9">58</text>
<text x="190.4" y="126.9">59</text>
<text x="228.5" y="129.4">16</text>
<text x="228.5" y="126.9">19</text>
<text x="48.2" y="134.5">15</text>
<text x="60.8" y="132.1" transform="rotate(-90 60.8 132.1)">13</text>
<text x="71.1" y="134.5">10</text>
<text x="190.4" y="134.5">25</text>
<text x="191" y="137">3</text>
<text x="228.5" y="137">29</text>
<text x="228.5" y="134.5">47</text>
<text x="48.2" y="142.1">14</text>
<text x="48.8" y="139.6">4</text>
<text x="71.7" y="142.1">2</text>
<text x="191" y="139.6">4</text>
<text x="191" y="142.1">5</text>
<text x="228.5" y="142.1">26</text>
<text x="228.5" y="139.6">27</text>
<text x="48.8" y="147.2">5</text>
<text x="48.8" y="144.6">6</text>
<text x="71.7" y="147.2">1</text>
<text x="111.7" y="144.6">1</text>
<text x="111.7" y="147.2">2</text>
<text x="191" y="144.6">6</text>
<text x="191" y="147.2">7</text>
<text x="191" y="149.7">8</text>
<text x="228.5" y="144.6">23</text>
<text x="48.2" y="152.3">12</text>
<text x="48.2" y="154.8">16</text>
<text x="71.7" y="152.3">7</text>
<text x="71.7" y="154.8">9</text>
<text x="210.7" y="154.4" transform="rotate(-90 210.7 154.4)">1</text>
<text x="60.8" y="159.5" transform="rotate(-90 60.8 159.5)">8</text>
<text x="297" y="167.1" transform="rotate(-90 297 167.1)">1</text>
<text x="305.3" y="170">3</text>
<text x="305.3" y="177.7">2</text>
<text x="305.3" y="175.1">4</text>
<text x="297" y="184.9" transform="rotate(-90 297 184.9)">5</text>
<text x="305.3" y="180.2">6</text>
</g>
</svg>
